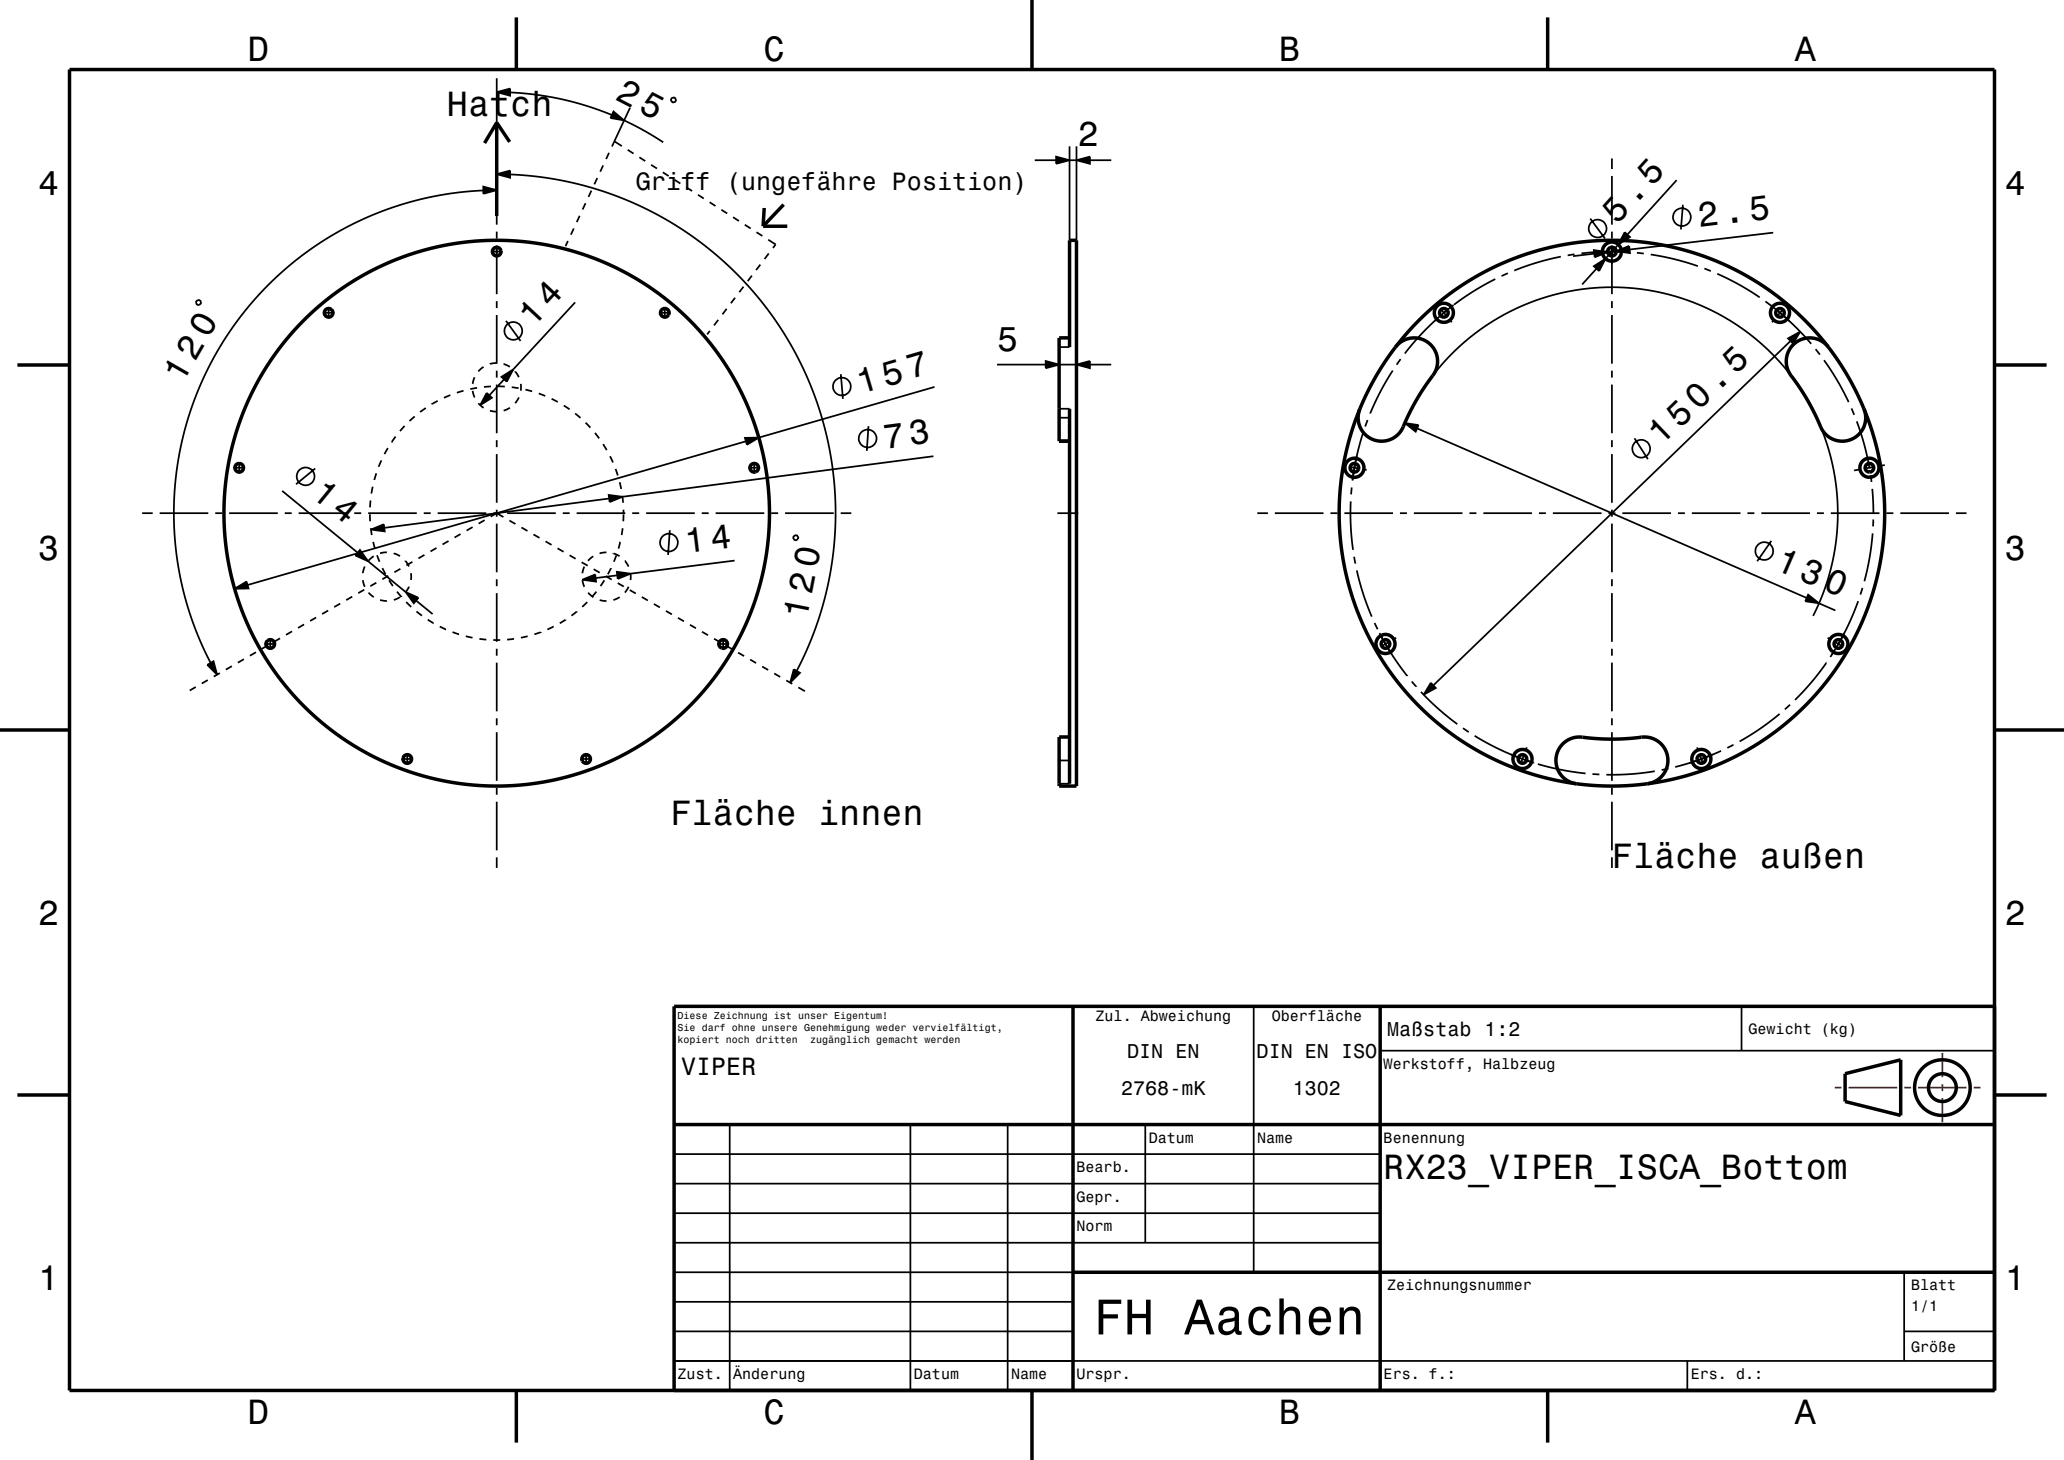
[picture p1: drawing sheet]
<svg xmlns="http://www.w3.org/2000/svg" width="297mm" height="210mm" viewBox="0 0 297 210" stroke-linecap="round" stroke-linejoin="round" font-family="sans-serif">
<g fill="none" stroke="#000" stroke-width=".25">
<path d="M71.5 11.3v13M71.5 13.3l1.9-.6v1.1zM73.4 13.3l4.1 .4 3.4 .6 3.9 1 3.2 1.2M88.3 16l1.5 1.3-2-.3zM89.8 17.3l2.6 1.4 3 1.8M90.7 15.5l-2.3 4.8M96.7 14.1l.3-.1 .2 .1 .1 .3-.1 .2-.4 .1-.2-.1-.1-.3zM69.5 27.4l-2.7 .2-3 .4-3.2 .6-2.6 .8-2.9 .9-2.3 1-2.7 1.3-2.6 1.4-2.5 1.6-2.4 1.8-2.3 2-2 1.9-2 2.2-1.8 2.1-1.7 2.5-1.6 2.5-1.5 2.9-1.1 2.5-1.1 2.8-.8 2.6-.7 2.9-.5 2.5-.4 3.5-.1 2.7 .1 3 .2 2.8 .3 2.4 .6 3.2 .8 2.9 1 2.9 1.1 2.7 1.2 2.5M69.5 26.8l2 .6-2 .5zM70.7 36.2h1.6M71.5 25.1l1.9-.6v1.1zM71.5 25.3v7"/>
<path d="M71.5 33.3v1M71.5 35.3v7M73.4 25.1l3.3 .2 2.9 .4 3 .6 2.9 .8 2.8 1 2.8 1.1 2.7 1.3 2.6 1.4 2.6 1.6 2.4 1.8 2.7 2.2 2.1 2.1 2.4 2.6 1.9 2.3 1.8 2.7 1.5 2.3 1.4 2.7 1.3 3 1.1 2.8 .9 2.8 .7 2.9 .5 3 .4 3.2 .1 3v3.3l-.3 3-.4 3.2-.6 2.9-.8 2.7-.9 2.8-1.2 3-1.4 2.7M81.7 34.7l-.3 .7M82.6 32.9l-.5 .9M83.4 31l-.4 .9M84.3 29.2l-.5 .9M85.1 27.4l-.4 .9M85.9 25.6l-.4 .9M86.8 23.8l-.4 .9M87.6 22l-.4 .9M88.4 20.3l-.3 .8"/>
<path d="M88.4 20.3l1.1 .7M90.3 21.6l.9 .5M92 22.6l.8 .6M93.7 23.7l.8 .5M95.4 24.8l.8 .5M97.1 25.9l.8 .5M98.7 26.9l.9 .6M100.4 28l.9 .6M102.1 29.1l.9 .5M103.8 30.2l.8 .5M105.5 31.2l.8 .6M107.2 32.3l.8 .6"/>
<path d="M108.2 39.6l-.6 .8M108.9 33.4l.8 .5M109.4 38.1l-.6 .7M110.5 34.5l1.1 .7-.4 .5M110.6 36.5l-.6 .8M148.9 23h3.1M152 22.5l1.9 .5-1.9 .6zM153.9 21v13.6M153.9 23h1M154.9 23l1.9-.5v1.1zM154.9 21v13.6M156.8 23h3.1"/>
<path d="M217 39.3l-.9 .4M224.6 36.9l-3.6 .9-3.1 1.1M226.6 36.6l-1 .1M228.8 31.4l2.2 2.9M229.3 38.3l1.7-1.1-.9 1.8zM229.3 36l2 .3-1.8 .7zM229.4 36.5l-3 .3M229.7 38.6l-2 2.3M230.2 36.2h.1M230.2 36.2h3.5M231.9 22.8v1.5M231.9 25.3v7"/>
<path d="M231.9 33.3v1M231.9 34.4v.3M231.9 35.3v7M232.6 36.1l1.8-.7 .1 1zM232.6 36.1l-1.3 .2M232.9 35.2l-1.9 2M233.8 33.4l.8 .7-1.7 1.1zM234.5 36.3l-3.7-.1-3.2 .2M235.5 36.4l1 .1M237.5 36.6l3.7 .7 3.1 1M241.3 25.9l-7.1 7.8M242.2 29.5l-.3 3.5"/>
<path d="M245.3 38.6l.9 .4M247.1 39.4l3.4 1.7 2.7 1.7M255.2 33.5l-20.7 2.4M28.3 43.2h.3l.2 .1 .1 .3-.1 .2-.3 .1-.2-.1-.1-.4zM46.5 45h1.6M47.3 44.2v1.6M59.7 59.9l-.8 .7M61.3 58.7l-.8 .6M63 57.7l-.9 .5M64.8 56.8l-.9 .4M66.7 56.2l-1 .3M68 56.2l.3 1"/>
<path d="M68.3 54.3l-.3 .9M68.7 55.8l-1 .2M68.8 58l.8 .7M69.6 52.8l-.8 .6M70 56.5l.8 .7-1.7 1.1zM70.5 59.1l1 .1M70.6 55.6l-1 .1M71.5 52.2l-1 .2M71.5 43.3v1M71.5 45.3v7M71.5 53.3v1M71.5 55.3v7"/>
<path d="M71.6 55.6h1M72.2 54.2l1.7-1.1-1 1.8zM72.5 52.4l.9 .4M72.5 54.6l-2.1 2.3M72.8 46.2l2.1 2.8M73.4 58.6l-.9 .5M73.6 55.7l1 .1M74.1 53.4l.6 .9M74.7 57.2l-.6 .8M74.9 55.2v1M75.6 56l1 .3M77.5 56.6l1 .4"/>
<path d="M79.4 57.4l.9 .4M81.1 58.3l.9 .6M82.8 59.5l.7 .6M82.8 43.5l-8.9 9.6M94.8 45h1.7M95.7 44.2v1.6M102.1 47.6l-.3 .5M103.4 46l-.7 .8M104.6 44.4l-.6 .8M105.8 42.8l-.6 .8M107 41.2l-.6 .8M121 53.8l.3 3.6"/>
<path d="M134.5 55.7l-25.3 7.2M143.5 52.4h7M150.5 51.9l1.9 .5-1.9 .6zM152.4 49.9h1.5M152.4 58.8h1.5M152.4 52.4h2.5M154.9 52.4l1.9-.5v1.1zM156.8 52.4h3.1M200.4 53.3l-1.6 2.8-1.6 3.4M201.5 51.7l-.5 .8M206.2 54l2-2.4 2.2-2.1 2.3-1.9 2.5-1.6 2.8-1.6 2.6-1 3.1-1 2.7-.6 2.9-.4 2.8-.1 3 .2 3 .4 2.9 .7 2.8 1 2.7 1.2 2.7 1.4 2.4 1.7 2.5 2.1 1.9 2 2.1 2.5 1.5 2.3 1.6 2.8 1.3 3 .8 2.7 .6 2.6 .4 3.3 .1 3-.1 3.2-.6 3.2-.7 2.7-.9 2.6-1.2 2.7M206.4 46.1v.1"/>
<path d="M206.6 43.6l.2 .2M206.9 45.7l-2.5 2.5-2.3 2.6M207.4 44.6l.7 .8M208.4 44.4l-.7 .7M208.7 46.1l.2 .3M209.2 43.9l-2.7 2.2M215.2 40.1l-3.3 1.9-2.7 1.8M231.9 43.3v1M231.9 45.3v7M231.9 53.3v1M231.9 55.3v7M254 43.4l.8 .5"/>
<path d="M254.7 43.9h.1M254.8 43.9l2.7 2.3M255.2 46.1l-.2 .3M255.6 44.6l2.8 2.5 2.2 2.4M256.5 44.6l-.7 .8M257.3 43.6l-.2 .2M257.3 48.7l1.7-1-1 1.7zM257.6 49l-51.4 49.6M261.3 50.2l.6 .8M262.5 51.8l2 3.2 1.5 2.8M266.4 58.7l.4 1M20.5 73.8h1.5"/>
<path d="M23 73.8h7M31 73.8h1M33 73.8h7M33.6 67.3h1.6M34.4 66.5v1.6M40.6 70.6l10.9 8.9M41 73.8h1M43 73.8h7M45.4 67.4l-2.8 2.3M51 73.8h1M51.8 79.1l1.2 1.6-1.9-.8zM53 73.8h7"/>
<path d="M53.2 74l.1 1M53.3 72l-.1 1M53.4 76l.1 1M53.4 76.2l1.8-.8 .2 1zM53.6 70l-.2 1M53.7 77.9l.3 1M53.8 80l-.8 .7M54.1 68.1l-.2 .9M54.3 79.9l.3 .9M54.9 66.2l-.4 .9M55.7 79.4l-1 .2M55.8 64.4l-.5 .9"/>
<path d="M56.7 79.6l.9 .4M56.9 62.8l-.6 .8M58.2 61.3l-.6 .7M61 73.8h1M61.1 79.8l-.9 .5M62.8 78.8l-.9 .5M63 73.8h7M64.5 77.8l-.8 .5M66.3 76.8l-.9 .5M68 75.8l-.9 .5M69.7 74.8l-.8 .5M70.6 74.3l.9-.5 .9 .6"/>
<path d="M71 73.8h1M71.5 63.3v1M71.5 65.3v7M71.5 73.3v1M71.5 75.3v7M73 73.8h7M73.3 74.9l.9 .5M75 75.9l.9 .5M76.8 76.9l.8 .5M78.5 77.9l.9 .5M80.2 78.9l.9 .5M81 73.8h1"/>
<path d="M82 79.9l.8 .5M83 73.8h7M84.3 60.8l.7 .7M85.6 62.3l.6 .8M86.8 63.9l.5 .8M87.3 79.4l-1 .2M87.6 71.2l2 .3-1.9 .7zM87.7 71.7l-32.4 4.2M87.8 65.6l.4 .9M88.3 79.6l.9 .4M88.6 67.5l.3 .9M88.7 79.9l-.4 .9"/>
<path d="M89.2 69.4l.2 .9M89.3 77.9l-.3 1M89.6 71.3l.1 1M89.6 76l-.1 1M89.7 73.3v.6M89.7 74v1M91 73.8h1M93 73.8h7M96.4 76.3l-.3 3.5M101 73.8h1M103 73.8h7M107.2 63l2-.1-1.7 1.1z"/>
<path d="M107.3 63.5l-71.7 20.6M107.7 67.3h1.6M108.5 66.5v1.6M111 73.8h1M113 73.8h7M114.2 77.2l.3-.2h.2l.2 .3-.1 .2-.2 .2h-.3l-.2-.3zM121 73.8h1.5M125 61.3l-.3 3.6M134.3 65.6l-44.7 5.9M152.2 73.8h3M152.3 60.1h1.8M180.9 73.8h1.5"/>
<path d="M183.4 73.8h7M191.4 73.8h1M193.1 67h.3M193.4 73.8h7M194.4 72.1v3.5l.3 3.5M194.4 67.2l1 .2M194.5 70.1l-.1 1M194.6 69h.1M195.2 65.5l-.6 3.5M196.1 62.3l-.9 3.4-.6 3.4M196.4 67.5l.3 .1M196.8 60.4l-.4 1"/>
<path d="M201.4 73.8h1M202.1 60.8l2 .3-.4 1zM203.4 73.8h7M203.9 61.6l56.1 24.4M211.4 73.8h1M213.4 73.8h7M221.4 73.8h1M223.4 73.8h7M231.4 73.8h1M231.9 63.3v1M231.9 65.3v7M231.9 73.3v1"/>
<path d="M231.9 75.3v7M233.4 73.8h7M235.2 63l1.9 3M241.4 73.8h1M243.4 73.8h7M251.4 73.8h1M253.4 73.8h7M254.9 77.8l-2.1 2.9M261.4 73.8h1M263.4 73.8h7M267.2 60.6l1.1 3.3 .7 3.4M267.5 67.5l-.7 .2"/>
<path d="M269.2 68.3l.1 1M269.4 70.3l.2 3.6M269.5 76.7l-.5 3.7-.7 3.2M269.5 67.2l-1 .2M269.6 74.7l-.1 1M271.2 66.9l-.7 .1M271.4 73.8h1M273.4 73.8h7M281.4 73.8h1.6M28.2 98.8l-.9 .5M29.8 95.6l.9-.5 .5 1.9zM29.9 97.8l-.9 .5"/>
<path d="M31.6 96.8l-.8 .5M33.4 95.8l-.9 .5M33.8 84.7l1.7-1 .3 .9zM35.1 94.8l-.9 .5M36.8 93.8l-.8 .5M38.1 92.6h1.6M38.6 92.8l-.9 .5M38.9 91.8v1.6M40.3 91.8l-.9 .5M42 90.8l-.8 .5M43.8 89.8l-.9 .5M45.5 88.8l-.9 .5"/>
<path d="M47.2 87.8l-.8 .5M49 86.8l-.9 .5M50.7 85.8l-.9 .5M52.2 83.4l.3 1M52.4 84.8l-.8 .5M52.5 81.5l-.3 .9M53 80.7l5.4 4.5M53 85.2l.8 .7M54.2 83.8l-.9 .5M54.7 86.3l1 .1M55 81.7l.5 .9M55.9 82.8l-.9 .5"/>
<path d="M56 83.5l.5 .8M57.1 85.1l.7 .8M57.6 85.9l-.9 .4M57.6 81.8l-.9 .5M58.3 80.6l.6 .9M58.4 85.2l1.8 .8-.7 .8zM58.5 86.6l.7 .7M58.9 84.4l-.6 .8M59.1 82.4v1M59.3 80.8l-.8 .5M59.9 86.4l2.3 1.9M59.9 87.9l.8 .7"/>
<path d="M61.5 89.1l.9 .5M63.3 90.1l.9 .4M65.1 90.9l1 .3M67 91.5l1 .2M69 91.9l1 .1M71 92.1h1M71.5 83.3v1M71.5 85.3v7M71.5 93.3v1M71.5 95.3v7M74 91.9l-1 .1M75.9 91.5l-.9 .2"/>
<path d="M77.8 90.9l-.9 .3M79.7 90.1l-.9 .4M81.4 89.1l-.9 .5M83 87.9l-.8 .7M83.7 80.9l.9 .5M83.8 83.4l1.8-.8 .2 1.1zM83.8 83.5l.3 .9M84.1 81.5l-.3 1M84.5 86.6l-.7 .7M84.6 85.2l.8 .7M85.4 80l-.8 .7M85.4 81.9l.9 .5"/>
<path d="M85.8 85.1l-.6 .8M86.3 86.3l1 .2M87 83.5l-.6 .8M87.2 82.9l.8 .5M87.9 81.7l-.4 .9M88.8 82.2l1.9 .3-1.8 .8zM88.8 82.8l-3.1 .3M88.9 83.9l.9 .5M89.2 85.9l-.9 .4M89.9 80.7l.5 .8M90.5 84.4l-.6 .8M90.6 84.9l.9 .5"/>
<path d="M90.7 82.5v.9M92.4 85.9l.8 .5M94.1 86.9l.9 .5M95.8 87.9l.9 .5M97.6 88.9l.8 .5M99.3 89.9l.8 .5M101 90.9l.9 .5M102.7 91.9l.9 .5M103.2 92.6h1.7M104.1 91.8v1.6M104.5 92.9l.8 .5M105.7 80.6l-15 1.9"/>
<path d="M106.2 93.9l.9 .5M107.9 94.9l.9 .5M109.7 95.9l.8 .5M111.4 96.9l.9 .5M113.1 97.9l.9 .5M114.2 96.3l.9 .5-1.4 1.4zM114.9 98.9l.9 .5M194.8 80.1l.2 1M195.2 82l.9 3.2 1.3 3.5M197.8 89.6l.4 .9M198.1 93.4l-.3 .1M198.5 91.1l1.8 3"/>
<path d="M198.7 91.4l1.8 3 2 2.9M199.8 92.4l-.9 .5M200.3 94.1v.1M200.9 91.7l-.2 .2M203.1 98l.7 .8M204.5 99.5l2.3 2.3 2.9 2.4M205.9 98.2l.7 .8-1.7 .9zM231.9 83.3v1M231.9 85.3v7M231.9 93.3v1M231.9 95.3v7M260.2 85.5l1.6 1.3-2-.3z"/>
<path d="M261.8 86.8l2.3 1M262.8 95.3l-2 2.6-2.5 2.8M263 91.7l.2 .2M263.9 93.7l-.5 .8M264.1 92.4l.9 .5M265.4 91.1l-1.8 3.1M265.4 91.1h.1M265.8 93.4l.3 .1M267.4 86.5l-1.3 3.2-1.7 3.1M268 84.6l-.3 .9M57.8 109.2h1.6M58.6 108.4v1.6"/>
<path d="M71.5 103.3v1M71.5 105.3v7M71.5 113.3v1M71.5 115.3v7M83.5 109.2h1.7M84.3 108.4v1.6M152.3 109.4h1.8M152.4 112.7h1.5M210.5 104.7l.8 .6M212.2 105.8l3 1.7 3.3 1.4M217.4 108.5l3.3 1.2M218.6 110.6l-.1 .2"/>
<path d="M219.3 108.7l-.4 .9M219.4 109.3l.9 .3M219.7 107.5l-.1 .3M220.7 109.7h.1M221.3 109.9l3.4 .8 3.5 .5M229.1 111.3l1 .1M231.9 103.3v1M231.9 105.3v7M231.9 113.3v1M231.9 115.3v7M238.1 110.9l-3.2 .4-3.8 .1M240.1 110.5l-1 .3"/>
<path d="M244.2 107.5l.1 .3M244.6 108.7l.4 .9M245.3 110.6l.1 .2M246.4 108.5l-3.3 1.2M246.5 108.5h-.1M247.6 108l-3.2 1.3-3.3 1M249.4 107.1l-.8 .5M256.1 102.7l-2.6 2-3.2 1.9M257.6 101.4l-.8 .6M71.5 123.3v1.5M231.9 123.3v1.5M180.4 144.8v38.2"/>
<path d="M198.6 151.1h88.4M250.6 144.8v6.3M97 178.8h101.6M97 174.5h101.6M97 170.3h101.6M97 166h101.6M105 161.8v38.2M131 161.8v38.2M145 161.8v38.2M164.8 161.8v17M97 195.8h190M97 191.5h57.4"/>
<path d="M97 187.3h57.4M97 183h57.4M242.8 195.8v4.2M274 191.5h13M274 183v12.8"/>
<circle cx="229.9" cy="32.9" r="1.28"/>
<circle cx="242" cy="31.2" r="1.28"/>
<circle cx="73.9" cy="47.6" r="1.28"/>
<circle cx="121.1" cy="55.6" r="1.28"/>
<circle cx="44" cy="68.5" r="1.28"/>
<circle cx="96.3" cy="78" r="1.28"/>
<circle cx="124.9" cy="63.1" r="1.28"/>
<circle cx="236.2" cy="64.5" r="1.28"/>
<circle cx="253.9" cy="79.3" r="1.28"/>
</g>
<g fill="none" stroke="#000" stroke-width=".5">
<path d="M10 10h277v190h-277zM71.5 17.6v13.5M71.5 17.6l-1.8 3M71.5 17.6l1.8 2.8M74.3 2.5v7.5M148.5 0v10M222.7 2.5v7.5M109.8 32.5h3.5M110 29.9l-.2 2.6M112.8 29.4l-3 3.1M2.5 52.5h7.5M153.9 49.9v-15.3h1v78.5h-2.5v-7.1h1.5"/>
<path d="M153.9 58.8v53.9M153.9 48.6h-1.5v14.9h1.5M195.7 58.8l-1.5 4.2-1 4.4-.5 4.5 .1 4.5 .5 4.2 1.1 4.6 1.4 4 1.1 2.3 1.2 2.2 2.3 3.5 2.9 3.5 3.3 3.1 3.4 2.5 3.8 2.3 4.1 1.9 4.3 1.3 4.6 .9M200.8 49.9l-1.4 2.1-1.4 2.1-1.3 2.4-1 2.3M200.8 49.9l2.9-3.3 3.3-3.1 3.6-2.6 3.9-2.3 3.9-1.6 4.6-1.4 4.2-.7 4.5-.3 4.5 .2 4.4 .7 2.2 .6 2.3 .8 4.2 1.7 3.9 2.2 3.8 2.8 3.1 2.9 3 3.4M200.8 49.9a3.4 3.4 0 0 1 4.9-.4 3.4 3.4 0 0 1 .2 4.9l-1.6 2.3-1.4 2.6a13.8 13.8 0 0 1-1.7 3.2 3.4 3.4 0 0 1-4.3 .4 3.4 3.4 0 0 1-1.2-4.1M263.1 49.9l1.5 2.1 1.3 2.1 1.2 2.2 1.1 2.5M263.1 49.9a3.4 3.4 0 0 0-5-.4 3.4 3.4 0 0 0-.1 4.9l2 3 1.7 3.3a3.4 3.4 0 0 0 3 2.7 3.4 3.4 0 0 0 3.5-2.1 3.4 3.4 0 0 0 0-2.5M268.2 58.8l1.5 4.4 1 4.2 .4 4.4v4.3l-.2 2.2-.3 2.5-1.1 4.4-1.5 4.2-1.9 3.8-2.6 4-2.9 3.4-3.2 3.1-3.6 2.7-3.9 2.3-4.1 1.8-4.1 1.3-4.6 .9M287 52.5h7.5M0 105h10M226.8 112.7l2.5 .3 2.5 .1 2.5-.1 2.8-.3"/>
<path d="M226.8 112.7a3.4 3.4 0 0 1-2.8-4 3.4 3.4 0 0 1 4.2-2.6l3 .2h2.7a14 14 0 0 1 3.6-.2 3.4 3.4 0 0 1 2.5 3.5 3.4 3.4 0 0 1-2.9 3.1M287 105h10M2.5 157.5h7.5M154.4 144.8v55.2M198.6 144.8v55.2M265.5 154.4l8-2v8l-8-2zM287 157.5h7.5M287 144.8h-190v55.2M97 161.8h190M154.4 183h132.6M74.3 200v7.5M148.5 200v10"/>
<path d="M222.7 200v7.5"/>
<circle cx="71.5" cy="36.2" r=".62"/>
<circle cx="231.9" cy="36.2" r="1.37"/>
<circle cx="231.9" cy="36.2" r=".62"/>
<circle cx="47.3" cy="45" r=".62"/>
<circle cx="95.7" cy="45" r=".62"/>
<circle cx="207.8" cy="45" r=".63"/>
<circle cx="207.8" cy="45" r="1.37"/>
<circle cx="256.1" cy="45" r="1.37"/>
<circle cx="256.1" cy="45" r=".62"/>
<circle cx="34.4" cy="67.3" r=".62"/>
<circle cx="71.5" cy="73.8" r="39.2"/>
<circle cx="108.5" cy="67.3" r=".62"/>
<circle cx="194.9" cy="67.3" r=".63"/>
<circle cx="194.9" cy="67.3" r="1.37"/>
<circle cx="269" cy="67.3" r=".63"/>
<circle cx="269" cy="67.3" r="1.37"/>
<circle cx="38.9" cy="92.6" r=".63"/>
<circle cx="104.1" cy="92.6" r=".62"/>
<circle cx="199.4" cy="92.6" r=".62"/>
<circle cx="199.4" cy="92.6" r="1.37"/>
<circle cx="264.5" cy="92.6" r="1.38"/>
<circle cx="264.5" cy="92.6" r=".62"/>
<circle cx="58.6" cy="109.2" r=".62"/>
<circle cx="84.3" cy="109.2" r=".62"/>
<circle cx="219.1" cy="109.2" r=".62"/>
<circle cx="219.1" cy="109.2" r="1.38"/>
<circle cx="244.8" cy="109.2" r=".62"/>
<circle cx="244.8" cy="109.2" r="1.37"/>
<circle cx="279.5" cy="156.4" r="2"/>
<circle cx="279.5" cy="156.4" r="4"/>
</g>
<path d="M264 156.4h1M266 156.4h7M274 156.4h1M276 156.4h7M279.5 151.4v3.5M279.5 155.9v1M279.5 157.9v3.5M284 156.4h1" fill="none" stroke="#f00" stroke-width=".25"/>
<g fill="#000">
<path d="M71.5 13.3l1.9-.6v1.1z" fill-rule="evenodd"/>
<path d="M88.3 16l1.5 1.3-2-.3z" fill-rule="evenodd"/>
<path d="M69.5 26.8l2 .6-2 .5z" fill-rule="evenodd"/>
<path d="M71.5 25.1l1.9-.6v1.1z" fill-rule="evenodd"/>
<path d="M152 22.5l1.9 .5-1.9 .6z" fill-rule="evenodd"/>
<path d="M154.9 23l1.9-.5v1.1z" fill-rule="evenodd"/>
<path d="M229.3 36l2 .3-1.8 .7z" fill-rule="evenodd"/>
<path d="M229.3 38.3l1.7-1.1-.9 1.8z" fill-rule="evenodd"/>
<path d="M233.8 33.4l.8 .7-1.7 1.1z" fill-rule="evenodd"/>
<path d="M232.6 36.1l1.8-.7 .1 1z" fill-rule="evenodd"/>
<path d="M70 56.5l.8 .7-1.7 1.1z" fill-rule="evenodd"/>
<path d="M72.2 54.2l1.7-1.1-1 1.8z" fill-rule="evenodd"/>
<path d="M150.5 51.9l1.9 .5-1.9 .6z" fill-rule="evenodd"/>
<path d="M154.9 52.4l1.9-.5v1.1z" fill-rule="evenodd"/>
<path d="M257.3 48.7l1.7-1-1 1.7z" fill-rule="evenodd"/>
<path d="M51.8 79.1l1.2 1.6-1.9-.8z" fill-rule="evenodd"/>
<path d="M53.4 76.2l1.8-.8 .2 1z" fill-rule="evenodd"/>
<path d="M87.6 71.2l2 .3-1.9 .7z" fill-rule="evenodd"/>
<path d="M107.2 63l2-.1-1.7 1.1z" fill-rule="evenodd"/>
<path d="M202.1 60.8l2 .3-.4 1z" fill-rule="evenodd"/>
<path d="M29.8 95.6l.9-.5 .5 1.9z" fill-rule="evenodd"/>
<path d="M33.8 84.7l1.7-1 .3 .9z" fill-rule="evenodd"/>
<path d="M58.4 85.2l1.8 .8-.7 .8z" fill-rule="evenodd"/>
<path d="M83.8 83.4l1.8-.8 .2 1.1z" fill-rule="evenodd"/>
<path d="M88.8 82.2l1.9 .3-1.8 .8z" fill-rule="evenodd"/>
<path d="M114.2 96.3l.9 .5-1.4 1.4z" fill-rule="evenodd"/>
<path d="M205.9 98.2l.7 .8-1.7 .9z" fill-rule="evenodd"/>
<path d="M260.2 85.5l1.6 1.3-2-.3z" fill-rule="evenodd"/>
</g>
<text font-size="7.2" x="157.4" y="191.9">FH Aachen</text>
<g font-size="5.1">
<text x="88.4" y="14.3" transform="rotate(27 88.4 14.3)">25</text>
<text x="26.2" y="55.2" transform="rotate(-60 26.2 55.2)">120</text>
<text x="255.3" y="81.8" transform="rotate(23 255.3 81.8)">130</text>
</g>
<g font-size="5">
<text x="35.7" y="8.8">D</text>
<text x="109.9" y="8.8">C</text>
<text x="184.1" y="8.8">B</text>
<text x="258.3" y="8.8">A</text>
<text x="64.3" y="16.7">Hatch</text>
<text x="155.1" y="21">2</text>
<text x="5.5" y="28.1">4</text>
<text x="288.5" y="28.1">4</text>
<text x="232.7" y="32.4" transform="rotate(-48 232.7 32.4)">5.5</text>
<text x="244.5" y="32.7" transform="rotate(-7 244.5 32.7)">2.5</text>
<text x="76.7" y="47.1" transform="rotate(-47 76.7 47.1)">14</text>
<text x="143.5" y="50.4">5</text>
<text x="123.8" y="56.6" transform="rotate(-16 123.8 56.6)">157</text>
<text x="127.3" y="64.5" transform="rotate(-7 127.3 64.5)">73</text>
<text x="239" y="64.2" transform="rotate(-44 239 64.2)">150.5</text>
<text x="44.6" y="71.3" transform="rotate(39 44.6 71.3)">14</text>
<text x="5.5" y="80.6">3</text>
<text x="98.7" y="79.5" transform="rotate(-7 98.7 79.5)">14</text>
<text x="288.5" y="80.6">3</text>
<text x="116.1" y="89.2" transform="rotate(-79 116.1 89.2)">120</text>
<text x="96.5" y="118.7">Fläche innen</text>
<text x="231.9" y="124.9">Fläche außen</text>
<text x="5.5" y="133.1">2</text>
<text x="288.5" y="133.1">2</text>
<text x="199.1" y="169.6">RX23_VIPER_ISCA_Bottom</text>
<text x="5.5" y="185.6">1</text>
<text x="288.5" y="185.6">1</text>
<text x="35.7" y="204.8">D</text>
<text x="109.9" y="204.8">C</text>
<text x="184.1" y="204.8">B</text>
<text x="258.3" y="204.8">A</text>
</g>
<g font-size="3.6">
<text x="91.5" y="27.3">Griff (ungefähre Position)</text>
<text x="98" y="154.6">VIPER</text>
</g>
<g font-size="2.9">
<text x="199.6" y="149">Maßstab 1:2</text>
<text x="162.2" y="152.2">DIN EN</text>
<text x="180.8" y="152.2">DIN EN ISO</text>
<text x="161.3" y="157.5">2768-mK</text>
<text x="186" y="157.5">1302</text>
</g>
<g font-size="2.2">
<text x="157.6" y="146.8">Zul. Abweichung</text>
<text x="183" y="146.8">Oberfläche</text>
<text x="251.6" y="148.7">Gewicht (kg)</text>
<text x="199.1" y="153.7">Werkstoff, Halbzeug</text>
<text x="165.3" y="164.3">Datum</text>
<text x="180.9" y="164.3">Name</text>
<text x="199.1" y="164.3">Benennung</text>
<text x="154.9" y="168.6">Bearb.</text>
<text x="154.9" y="172.8">Gepr.</text>
<text x="154.9" y="177.1">Norm</text>
<text x="199.6" y="185.6">Zeichnungsnummer</text>
<text x="275" y="185.6">Blatt</text>
<text x="275" y="188.6">1/1</text>
<text x="275" y="194.4">Größe</text>
<text x="97.5" y="198.3">Zust.</text>
<text x="105.5" y="198.3">Änderung</text>
<text x="131.5" y="198.3">Datum</text>
<text x="145.5" y="198.3">Name</text>
<text x="154.9" y="198.3">Urspr.</text>
<text x="199.1" y="198.3">Ers. f.:</text>
<text x="243.3" y="198.3">Ers. d.:</text>
</g>
<g font-size="1.4">
<text x="97.5" y="146.5">Diese Zeichnung ist unser Eigentum!</text>
<text x="97.5" y="148.3">Sie darf ohne unsere Genehmigung weder vervielfältigt,</text>
<text x="97.5" y="150">kopiert noch dritten</text>
<text x="116.6" y="150">zugänglich gemacht werden</text>
</g>
</svg>
